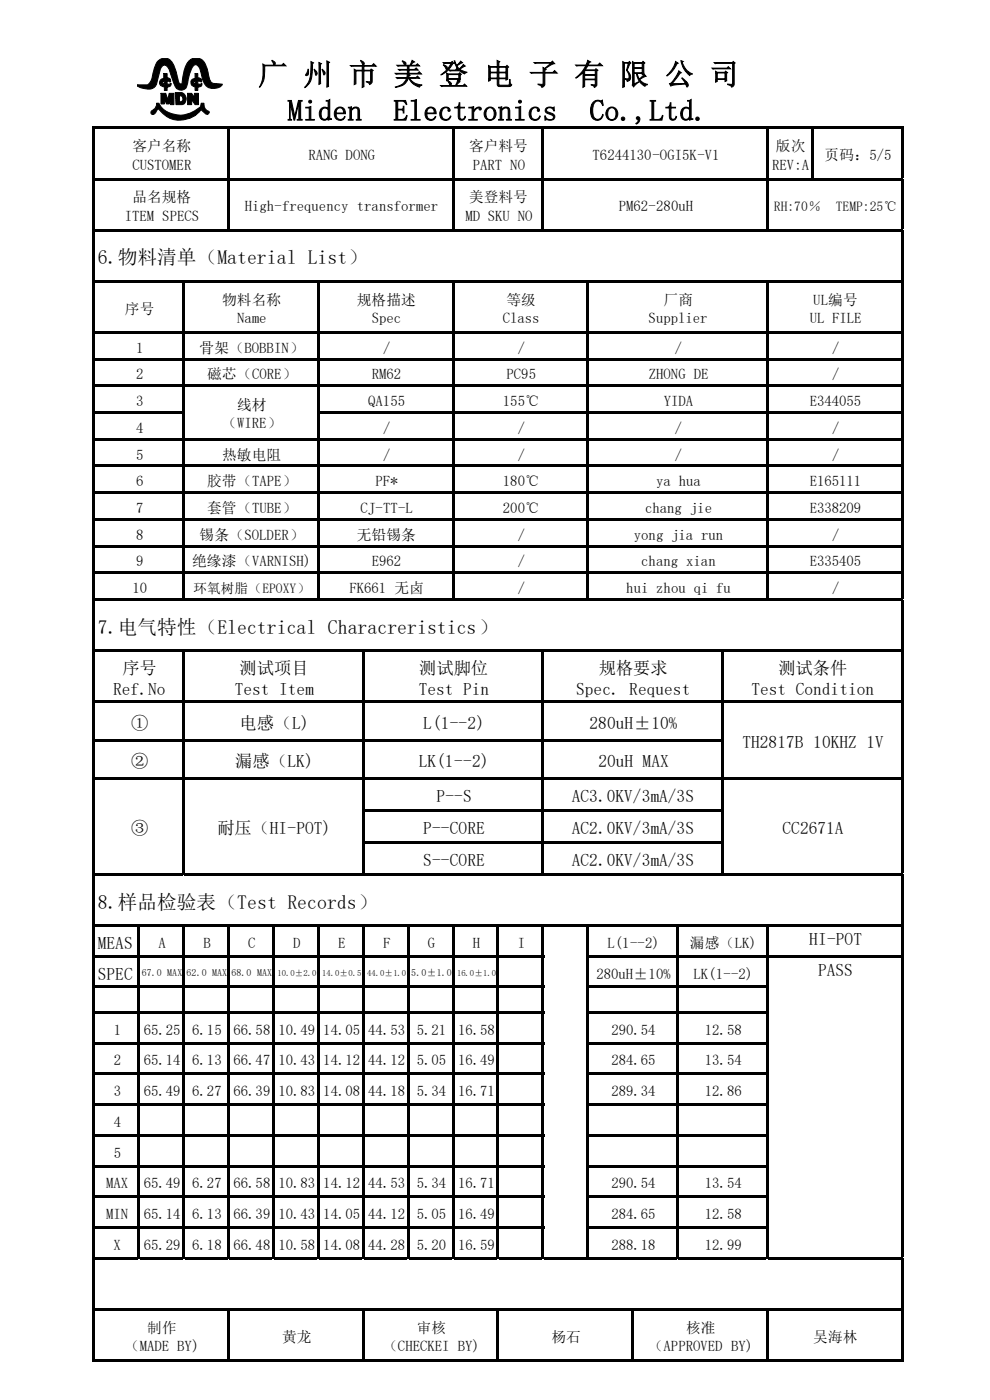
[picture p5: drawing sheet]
<svg xmlns="http://www.w3.org/2000/svg" width="210mm" height="297mm" viewBox="0 0 210 297" stroke-linecap="round" stroke-linejoin="round" font-family="sans-serif">
<g fill="#000">
<path d="M19.6 26.9h.6v10.8h-.6z" fill-rule="evenodd"/>
<path d="M19.6 37.7h.6v10.9h-.6z" fill-rule="evenodd"/>
<path d="M20.2 26.9h171.4v.5h-171.4z" fill-rule="evenodd"/>
<path d="M20.2 37.7h151.8v.5h-151.8z" fill-rule="evenodd"/>
<path d="M48.2 27.1h.5v10.6h-.5z" fill-rule="evenodd"/>
<path d="M48.2 38h.5v11.1h-.5z" fill-rule="evenodd"/>
<path d="M95.8 27.1h.6v10.6h-.6z" fill-rule="evenodd"/>
<path d="M95.8 38h.6v11.1h-.6z" fill-rule="evenodd"/>
<path d="M114.9 27.1h.5v10.6h-.5z" fill-rule="evenodd"/>
<path d="M114.9 38h.5v11.1h-.5z" fill-rule="evenodd"/>
<path d="M162.5 27.1h.5v10.6h-.5z" fill-rule="evenodd"/>
<path d="M162.5 38h.5v11.1h-.5z" fill-rule="evenodd"/>
<path d="M172 27.1h.6v11.1h-.6z" fill-rule="evenodd"/>
<path d="M172.6 37.7h19v.5h-19z" fill-rule="evenodd"/>
<path d="M191.1 27.1h.5v10.6h-.5z" fill-rule="evenodd"/>
<path d="M191.1 38h.5v10.6h-.5z" fill-rule="evenodd"/>
<path d="M19.6 48.6h.6v10.8h-.6z" fill-rule="evenodd"/>
<path d="M19.6 59.4h.6v10.8h-.6z" fill-rule="evenodd"/>
<path d="M20.2 48.6h28v.5h-28z" fill-rule="evenodd"/>
<path d="M20.2 59.4h171.4v.5h-171.4z" fill-rule="evenodd"/>
<path d="M38.7 59.6h.5v10.6h-.5z" fill-rule="evenodd"/>
<path d="M48.7 48.6h47.1v.5h-47.1z" fill-rule="evenodd"/>
<path d="M67.3 59.6h.5v10.6h-.5z" fill-rule="evenodd"/>
<path d="M95.8 59.6h.6v10.6h-.6z" fill-rule="evenodd"/>
<path d="M96.4 48.6h18.5v.5h-18.5z" fill-rule="evenodd"/>
<path d="M115.4 48.6h47.1v.5h-47.1z" fill-rule="evenodd"/>
<path d="M124.4 59.6h.5v10.6h-.5z" fill-rule="evenodd"/>
<path d="M162.5 59.6h.5v10.6h-.5z" fill-rule="evenodd"/>
<path d="M163 48.6h28.6v.5h-28.6z" fill-rule="evenodd"/>
<path d="M191.1 48.8h.5v10.6h-.5z" fill-rule="evenodd"/>
<path d="M191.1 59.6h.5v10.6h-.5z" fill-rule="evenodd"/>
<path d="M19.6 70.2h.6v5.7h-.6z" fill-rule="evenodd"/>
<path d="M19.6 75.9h.6v5.7h-.6z" fill-rule="evenodd"/>
<path d="M20.2 70.2h171.4v.5h-171.4z" fill-rule="evenodd"/>
<path d="M20.2 75.9h171.4v.5h-171.4z" fill-rule="evenodd"/>
<path d="M38.7 70.5h.5v5.4h-.5z" fill-rule="evenodd"/>
<path d="M38.7 76.2h.5v5.4h-.5z" fill-rule="evenodd"/>
<path d="M67.3 70.5h.5v5.4h-.5z" fill-rule="evenodd"/>
<path d="M67.3 76.2h.5v5.4h-.5z" fill-rule="evenodd"/>
<path d="M95.8 70.5h.6v5.4h-.6z" fill-rule="evenodd"/>
<path d="M95.8 76.2h.6v5.4h-.6z" fill-rule="evenodd"/>
<path d="M124.4 70.5h.5v5.4h-.5z" fill-rule="evenodd"/>
<path d="M124.4 76.2h.5v5.4h-.5z" fill-rule="evenodd"/>
<path d="M162.5 70.5h.5v5.4h-.5z" fill-rule="evenodd"/>
<path d="M162.5 76.2h.5v5.4h-.5z" fill-rule="evenodd"/>
<path d="M191.1 70.5h.5v5.4h-.5z" fill-rule="evenodd"/>
<path d="M191.1 76.2h.5v5.4h-.5z" fill-rule="evenodd"/>
<path d="M19.6 81.6h.6v5.6h-.6z" fill-rule="evenodd"/>
<path d="M19.6 87.2h.6v5.7h-.6z" fill-rule="evenodd"/>
<path d="M19.6 92.9h.6v5.7h-.6z" fill-rule="evenodd"/>
<path d="M19.6 98.6h.6v5.7h-.6z" fill-rule="evenodd"/>
<path d="M20.2 81.6h171.4v.5h-171.4z" fill-rule="evenodd"/>
<path d="M20.2 87.2h19v.6h-19z" fill-rule="evenodd"/>
<path d="M20.2 92.9h171.4v.5h-171.4z" fill-rule="evenodd"/>
<path d="M20.2 98.6h171.4v.5h-171.4z" fill-rule="evenodd"/>
<path d="M38.7 81.8h.5v5.4h-.5z" fill-rule="evenodd"/>
<path d="M38.7 87.5h.5v5.4h-.5z" fill-rule="evenodd"/>
<path d="M38.7 93.2h.5v5.4h-.5z" fill-rule="evenodd"/>
<path d="M38.7 98.8h.5v5.5h-.5z" fill-rule="evenodd"/>
<path d="M67.3 81.8h.5v5.4h-.5z" fill-rule="evenodd"/>
<path d="M67.3 87.2h.5v5.7h-.5z" fill-rule="evenodd"/>
<path d="M67.3 93.2h.5v5.4h-.5z" fill-rule="evenodd"/>
<path d="M67.3 98.8h.5v5.5h-.5z" fill-rule="evenodd"/>
<path d="M67.8 87.2h123.8v.6h-123.8z" fill-rule="evenodd"/>
<path d="M95.8 81.8h.6v5.4h-.6z" fill-rule="evenodd"/>
<path d="M95.8 87.5h.6v5.4h-.6z" fill-rule="evenodd"/>
<path d="M95.8 93.2h.6v5.4h-.6z" fill-rule="evenodd"/>
<path d="M95.8 98.8h.6v5.5h-.6z" fill-rule="evenodd"/>
<path d="M124.4 81.8h.5v5.4h-.5z" fill-rule="evenodd"/>
<path d="M124.4 87.5h.5v5.4h-.5z" fill-rule="evenodd"/>
<path d="M124.4 93.2h.5v5.4h-.5z" fill-rule="evenodd"/>
<path d="M124.4 98.8h.5v5.5h-.5z" fill-rule="evenodd"/>
<path d="M162.5 81.8h.5v5.4h-.5z" fill-rule="evenodd"/>
<path d="M162.5 87.5h.5v5.4h-.5z" fill-rule="evenodd"/>
<path d="M162.5 93.2h.5v5.4h-.5z" fill-rule="evenodd"/>
<path d="M162.5 98.8h.5v5.5h-.5z" fill-rule="evenodd"/>
<path d="M191.1 81.8h.5v5.4h-.5z" fill-rule="evenodd"/>
<path d="M191.1 87.5h.5v5.4h-.5z" fill-rule="evenodd"/>
<path d="M191.1 93.2h.5v5.4h-.5z" fill-rule="evenodd"/>
<path d="M191.1 98.8h.5v5.5h-.5z" fill-rule="evenodd"/>
<path d="M19.6 104.3h.6v5.6h-.6z" fill-rule="evenodd"/>
<path d="M19.6 109.9h.6v5.7h-.6z" fill-rule="evenodd"/>
<path d="M19.6 115.6h.6v5.7h-.6z" fill-rule="evenodd"/>
<path d="M20.2 104.3h171.4v.5h-171.4z" fill-rule="evenodd"/>
<path d="M20.2 109.9h171.4v.5h-171.4z" fill-rule="evenodd"/>
<path d="M20.2 115.6h171.4v.5h-171.4z" fill-rule="evenodd"/>
<path d="M38.7 104.5h.5v5.4h-.5z" fill-rule="evenodd"/>
<path d="M38.7 110.2h.5v5.4h-.5z" fill-rule="evenodd"/>
<path d="M38.7 115.9h.5v5.4h-.5z" fill-rule="evenodd"/>
<path d="M67.3 104.5h.5v5.4h-.5z" fill-rule="evenodd"/>
<path d="M67.3 110.2h.5v5.4h-.5z" fill-rule="evenodd"/>
<path d="M67.3 115.9h.5v5.4h-.5z" fill-rule="evenodd"/>
<path d="M95.8 104.5h.6v5.4h-.6z" fill-rule="evenodd"/>
<path d="M95.8 110.2h.6v5.4h-.6z" fill-rule="evenodd"/>
<path d="M95.8 115.9h.6v5.4h-.6z" fill-rule="evenodd"/>
<path d="M124.4 104.5h.5v5.4h-.5z" fill-rule="evenodd"/>
<path d="M124.4 110.2h.5v5.4h-.5z" fill-rule="evenodd"/>
<path d="M124.4 115.9h.5v5.4h-.5z" fill-rule="evenodd"/>
<path d="M162.5 104.5h.5v5.4h-.5z" fill-rule="evenodd"/>
<path d="M162.5 110.2h.5v5.4h-.5z" fill-rule="evenodd"/>
<path d="M162.5 115.9h.5v5.4h-.5z" fill-rule="evenodd"/>
<path d="M191.1 104.5h.5v5.4h-.5z" fill-rule="evenodd"/>
<path d="M191.1 110.2h.5v5.4h-.5z" fill-rule="evenodd"/>
<path d="M191.1 115.9h.5v5.4h-.5z" fill-rule="evenodd"/>
<path d="M19.6 121.3h.6v5.7h-.6z" fill-rule="evenodd"/>
<path d="M19.6 127h.6v10.8h-.6z" fill-rule="evenodd"/>
<path d="M19.6 137.8h.6v10.8h-.6z" fill-rule="evenodd"/>
<path d="M20.2 121.3h171.4v.5h-171.4z" fill-rule="evenodd"/>
<path d="M20.2 127h18.5v.5h-18.5z" fill-rule="evenodd"/>
<path d="M20.2 137.8h171.4v.5h-171.4z" fill-rule="evenodd"/>
<path d="M38.7 121.5h.5v6h-.5z" fill-rule="evenodd"/>
<path d="M38.7 138h.5v10.6h-.5z" fill-rule="evenodd"/>
<path d="M39.2 127h28.1v.5h-28.1z" fill-rule="evenodd"/>
<path d="M67.3 121.5h.5v6h-.5z" fill-rule="evenodd"/>
<path d="M67.8 127h28v.5h-28z" fill-rule="evenodd"/>
<path d="M76.8 138h.5v10.6h-.5z" fill-rule="evenodd"/>
<path d="M95.8 121.5h.6v6h-.6z" fill-rule="evenodd"/>
<path d="M96.4 127h28v.5h-28z" fill-rule="evenodd"/>
<path d="M114.9 138h.5v10.6h-.5z" fill-rule="evenodd"/>
<path d="M124.4 121.5h.5v6h-.5z" fill-rule="evenodd"/>
<path d="M124.9 127h37.6v.5h-37.6z" fill-rule="evenodd"/>
<path d="M153 138h.5v10.6h-.5z" fill-rule="evenodd"/>
<path d="M162.5 121.5h.5v6h-.5z" fill-rule="evenodd"/>
<path d="M163 127h28.6v.5h-28.6z" fill-rule="evenodd"/>
<path d="M191.1 121.5h.5v5.5h-.5z" fill-rule="evenodd"/>
<path d="M191.1 127.2h.5v10.6h-.5z" fill-rule="evenodd"/>
<path d="M191.1 138h.5v10.6h-.5z" fill-rule="evenodd"/>
<path d="M19.6 148.6h.6v8.2h-.6z" fill-rule="evenodd"/>
<path d="M19.6 156.8h.6v8.1h-.6z" fill-rule="evenodd"/>
<path d="M20.2 148.6h171.4v.5h-171.4z" fill-rule="evenodd"/>
<path d="M20.2 156.8h133.3v.5h-133.3z" fill-rule="evenodd"/>
<path d="M38.7 148.9h.5v7.9h-.5z" fill-rule="evenodd"/>
<path d="M38.7 157h.5v7.9h-.5z" fill-rule="evenodd"/>
<path d="M76.8 148.9h.5v7.9h-.5z" fill-rule="evenodd"/>
<path d="M76.8 157h.5v7.9h-.5z" fill-rule="evenodd"/>
<path d="M114.9 148.9h.5v7.9h-.5z" fill-rule="evenodd"/>
<path d="M114.9 157h.5v7.9h-.5z" fill-rule="evenodd"/>
<path d="M153 148.9h.5v7.9h-.5z" fill-rule="evenodd"/>
<path d="M153 157h.5v7.9h-.5z" fill-rule="evenodd"/>
<path d="M191.1 148.9h.5v16h-.5z" fill-rule="evenodd"/>
<path d="M19.6 164.9h.6v20.3h-.6z" fill-rule="evenodd"/>
<path d="M20.2 164.9h171.4v.5h-171.4z" fill-rule="evenodd"/>
<path d="M38.7 165.1h.5v20.6h-.5z" fill-rule="evenodd"/>
<path d="M76.8 165.1h.5v6.6h-.5z" fill-rule="evenodd"/>
<path d="M76.8 171.7h.5v6.7h-.5z" fill-rule="evenodd"/>
<path d="M76.8 178.4h.5v7.3h-.5z" fill-rule="evenodd"/>
<path d="M77.3 171.7h76.2v.5h-76.2z" fill-rule="evenodd"/>
<path d="M77.3 178.4h76.2v.5h-76.2z" fill-rule="evenodd"/>
<path d="M114.9 165.1h.5v6.6h-.5z" fill-rule="evenodd"/>
<path d="M114.9 171.9h.5v6.5h-.5z" fill-rule="evenodd"/>
<path d="M114.9 178.7h.5v7h-.5z" fill-rule="evenodd"/>
<path d="M153 165.1h.5v6.6h-.5z" fill-rule="evenodd"/>
<path d="M153 171.9h.5v6.5h-.5z" fill-rule="evenodd"/>
<path d="M153 178.7h.5v7h-.5z" fill-rule="evenodd"/>
<path d="M191.1 165.1h.5v20.1h-.5z" fill-rule="evenodd"/>
<path d="M19.6 185.2h.6v10.8h-.6z" fill-rule="evenodd"/>
<path d="M19.6 196h.6v6.6h-.6z" fill-rule="evenodd"/>
<path d="M20.2 185.2h18.5v.5h-18.5z" fill-rule="evenodd"/>
<path d="M20.2 196h171.4v.6h-171.4z" fill-rule="evenodd"/>
<path d="M29.2 196.3h.5v6.3h-.5z" fill-rule="evenodd"/>
<path d="M38.7 196.3h.5v6.3h-.5z" fill-rule="evenodd"/>
<path d="M39.2 185.2h37.6v.5h-37.6z" fill-rule="evenodd"/>
<path d="M48.2 196.3h.5v6.3h-.5z" fill-rule="evenodd"/>
<path d="M57.7 196.3h.6v6.3h-.6z" fill-rule="evenodd"/>
<path d="M67.3 196.3h.5v6.3h-.5z" fill-rule="evenodd"/>
<path d="M76.8 196.3h.5v6.3h-.5z" fill-rule="evenodd"/>
<path d="M77.3 185.2h37.6v.5h-37.6z" fill-rule="evenodd"/>
<path d="M86.3 196.3h.5v6.3h-.5z" fill-rule="evenodd"/>
<path d="M95.8 196.3h.6v6.3h-.6z" fill-rule="evenodd"/>
<path d="M105.4 196.3h.5v6.3h-.5z" fill-rule="evenodd"/>
<path d="M114.9 196.3h.5v6.3h-.5z" fill-rule="evenodd"/>
<path d="M115.4 185.2h37.6v.5h-37.6z" fill-rule="evenodd"/>
<path d="M124.4 196.3h.5v6.3h-.5z" fill-rule="evenodd"/>
<path d="M143.5 196.3h.5v6.3h-.5z" fill-rule="evenodd"/>
<path d="M153.5 185.2h38.1v.5h-38.1z" fill-rule="evenodd"/>
<path d="M162.5 196.3h.5v6.3h-.5z" fill-rule="evenodd"/>
<path d="M191.1 185.5h.5v10.5h-.5z" fill-rule="evenodd"/>
<path d="M191.1 196.3h.5v6.3h-.5z" fill-rule="evenodd"/>
<path d="M19.6 202.6h.6v6.5h-.6z" fill-rule="evenodd"/>
<path d="M19.6 209.1h.6v5.4h-.6z" fill-rule="evenodd"/>
<path d="M19.6 214.5h.6v6.5h-.6z" fill-rule="evenodd"/>
<path d="M20.2 202.6h95.2v.5h-95.2z" fill-rule="evenodd"/>
<path d="M20.2 209.1h95.2v.5h-95.2z" fill-rule="evenodd"/>
<path d="M20.2 214.5h95.2v.5h-95.2z" fill-rule="evenodd"/>
<path d="M29.2 202.8h.5v6.3h-.5z" fill-rule="evenodd"/>
<path d="M29.2 209.3h.5v5.2h-.5z" fill-rule="evenodd"/>
<path d="M29.2 214.8h.5v6.2h-.5z" fill-rule="evenodd"/>
<path d="M38.7 202.8h.5v6.3h-.5z" fill-rule="evenodd"/>
<path d="M38.7 209.3h.5v5.2h-.5z" fill-rule="evenodd"/>
<path d="M38.7 214.8h.5v6.2h-.5z" fill-rule="evenodd"/>
<path d="M48.2 202.8h.5v6.3h-.5z" fill-rule="evenodd"/>
<path d="M48.2 209.3h.5v5.2h-.5z" fill-rule="evenodd"/>
<path d="M48.2 214.8h.5v6.2h-.5z" fill-rule="evenodd"/>
<path d="M57.7 202.8h.6v6.3h-.6z" fill-rule="evenodd"/>
<path d="M57.7 209.3h.6v5.2h-.6z" fill-rule="evenodd"/>
<path d="M57.7 214.8h.6v6.2h-.6z" fill-rule="evenodd"/>
<path d="M67.3 202.8h.5v6.3h-.5z" fill-rule="evenodd"/>
<path d="M67.3 209.3h.5v5.2h-.5z" fill-rule="evenodd"/>
<path d="M67.3 214.8h.5v6.2h-.5z" fill-rule="evenodd"/>
<path d="M76.8 202.8h.5v6.3h-.5z" fill-rule="evenodd"/>
<path d="M76.8 209.3h.5v5.2h-.5z" fill-rule="evenodd"/>
<path d="M76.8 214.8h.5v6.2h-.5z" fill-rule="evenodd"/>
<path d="M86.3 202.8h.5v6.3h-.5z" fill-rule="evenodd"/>
<path d="M86.3 209.3h.5v5.2h-.5z" fill-rule="evenodd"/>
<path d="M86.3 214.8h.5v6.2h-.5z" fill-rule="evenodd"/>
<path d="M95.8 202.8h.6v6.3h-.6z" fill-rule="evenodd"/>
<path d="M95.8 209.3h.6v5.2h-.6z" fill-rule="evenodd"/>
<path d="M95.8 214.8h.6v6.2h-.6z" fill-rule="evenodd"/>
<path d="M105.4 202.8h.5v6.3h-.5z" fill-rule="evenodd"/>
<path d="M105.4 209.3h.5v5.2h-.5z" fill-rule="evenodd"/>
<path d="M105.4 214.8h.5v6.2h-.5z" fill-rule="evenodd"/>
<path d="M114.9 202.8h.5v6.3h-.5z" fill-rule="evenodd"/>
<path d="M114.9 209.3h.5v5.2h-.5z" fill-rule="evenodd"/>
<path d="M114.9 214.8h.5v6.2h-.5z" fill-rule="evenodd"/>
<path d="M124.4 202.6h.5v6.5h-.5z" fill-rule="evenodd"/>
<path d="M124.4 209.1h.5v5.4h-.5z" fill-rule="evenodd"/>
<path d="M124.4 214.5h.5v6.5h-.5z" fill-rule="evenodd"/>
<path d="M124.9 202.6h66.7v.5h-66.7z" fill-rule="evenodd"/>
<path d="M124.9 209.1h38.1v.5h-38.1z" fill-rule="evenodd"/>
<path d="M124.9 214.5h38.1v.5h-38.1z" fill-rule="evenodd"/>
<path d="M143.5 202.8h.5v6.3h-.5z" fill-rule="evenodd"/>
<path d="M143.5 209.3h.5v5.2h-.5z" fill-rule="evenodd"/>
<path d="M143.5 214.8h.5v6.2h-.5z" fill-rule="evenodd"/>
<path d="M162.5 202.8h.5v6.3h-.5z" fill-rule="evenodd"/>
<path d="M162.5 209.3h.5v5.2h-.5z" fill-rule="evenodd"/>
<path d="M162.5 214.8h.5v6.2h-.5z" fill-rule="evenodd"/>
<path d="M191.1 202.8h.5v63.9h-.5z" fill-rule="evenodd"/>
<path d="M19.6 221h.6v6.5h-.6z" fill-rule="evenodd"/>
<path d="M19.6 227.5h.6v6.6h-.6z" fill-rule="evenodd"/>
<path d="M19.6 234.1h.6v6.5h-.6z" fill-rule="evenodd"/>
<path d="M20.2 221h95.2v.5h-95.2z" fill-rule="evenodd"/>
<path d="M20.2 227.5h95.2v.5h-95.2z" fill-rule="evenodd"/>
<path d="M20.2 234.1h95.2v.5h-95.2z" fill-rule="evenodd"/>
<path d="M29.2 221.3h.5v6.2h-.5z" fill-rule="evenodd"/>
<path d="M29.2 227.8h.5v6.3h-.5z" fill-rule="evenodd"/>
<path d="M29.2 234.3h.5v6.3h-.5z" fill-rule="evenodd"/>
<path d="M38.7 221.3h.5v6.2h-.5z" fill-rule="evenodd"/>
<path d="M38.7 227.8h.5v6.3h-.5z" fill-rule="evenodd"/>
<path d="M38.7 234.3h.5v6.3h-.5z" fill-rule="evenodd"/>
<path d="M48.2 221.3h.5v6.2h-.5z" fill-rule="evenodd"/>
<path d="M48.2 227.8h.5v6.3h-.5z" fill-rule="evenodd"/>
<path d="M48.2 234.3h.5v6.3h-.5z" fill-rule="evenodd"/>
<path d="M57.7 221.3h.6v6.2h-.6z" fill-rule="evenodd"/>
<path d="M57.7 227.8h.6v6.3h-.6z" fill-rule="evenodd"/>
<path d="M57.7 234.3h.6v6.3h-.6z" fill-rule="evenodd"/>
<path d="M67.3 221.3h.5v6.2h-.5z" fill-rule="evenodd"/>
<path d="M67.3 227.8h.5v6.3h-.5z" fill-rule="evenodd"/>
<path d="M67.3 234.3h.5v6.3h-.5z" fill-rule="evenodd"/>
<path d="M76.8 221.3h.5v6.2h-.5z" fill-rule="evenodd"/>
<path d="M76.8 227.8h.5v6.3h-.5z" fill-rule="evenodd"/>
<path d="M76.8 234.3h.5v6.3h-.5z" fill-rule="evenodd"/>
<path d="M86.3 221.3h.5v6.2h-.5z" fill-rule="evenodd"/>
<path d="M86.3 227.8h.5v6.3h-.5z" fill-rule="evenodd"/>
<path d="M86.3 234.3h.5v6.3h-.5z" fill-rule="evenodd"/>
<path d="M95.8 221.3h.6v6.2h-.6z" fill-rule="evenodd"/>
<path d="M95.8 227.8h.6v6.3h-.6z" fill-rule="evenodd"/>
<path d="M95.8 234.3h.6v6.3h-.6z" fill-rule="evenodd"/>
<path d="M105.4 221.3h.5v6.2h-.5z" fill-rule="evenodd"/>
<path d="M105.4 227.8h.5v6.3h-.5z" fill-rule="evenodd"/>
<path d="M105.4 234.3h.5v6.3h-.5z" fill-rule="evenodd"/>
<path d="M114.9 221.3h.5v6.2h-.5z" fill-rule="evenodd"/>
<path d="M114.9 227.8h.5v6.3h-.5z" fill-rule="evenodd"/>
<path d="M114.9 234.3h.5v6.3h-.5z" fill-rule="evenodd"/>
<path d="M124.4 221h.5v6.5h-.5z" fill-rule="evenodd"/>
<path d="M124.4 227.5h.5v6.6h-.5z" fill-rule="evenodd"/>
<path d="M124.4 234.1h.5v6.5h-.5z" fill-rule="evenodd"/>
<path d="M124.9 221h38.1v.5h-38.1z" fill-rule="evenodd"/>
<path d="M124.9 227.5h38.1v.5h-38.1z" fill-rule="evenodd"/>
<path d="M124.9 234.1h38.1v.5h-38.1z" fill-rule="evenodd"/>
<path d="M143.5 221.3h.5v6.2h-.5z" fill-rule="evenodd"/>
<path d="M143.5 227.8h.5v6.3h-.5z" fill-rule="evenodd"/>
<path d="M143.5 234.3h.5v6.3h-.5z" fill-rule="evenodd"/>
<path d="M162.5 221.3h.5v6.2h-.5z" fill-rule="evenodd"/>
<path d="M162.5 227.8h.5v6.3h-.5z" fill-rule="evenodd"/>
<path d="M162.5 234.3h.5v6.3h-.5z" fill-rule="evenodd"/>
<path d="M19.6 240.6h.6v6.5h-.6z" fill-rule="evenodd"/>
<path d="M19.6 247.1h.6v6.5h-.6z" fill-rule="evenodd"/>
<path d="M19.6 253.6h.6v6.5h-.6z" fill-rule="evenodd"/>
<path d="M20.2 240.6h95.2v.5h-95.2z" fill-rule="evenodd"/>
<path d="M20.2 247.1h95.2v.5h-95.2z" fill-rule="evenodd"/>
<path d="M20.2 253.6h95.2v.5h-95.2z" fill-rule="evenodd"/>
<path d="M29.2 240.8h.5v6.3h-.5z" fill-rule="evenodd"/>
<path d="M29.2 247.4h.5v6.2h-.5z" fill-rule="evenodd"/>
<path d="M29.2 253.9h.5v6.2h-.5z" fill-rule="evenodd"/>
<path d="M38.7 240.8h.5v6.3h-.5z" fill-rule="evenodd"/>
<path d="M38.7 247.4h.5v6.2h-.5z" fill-rule="evenodd"/>
<path d="M38.7 253.9h.5v6.2h-.5z" fill-rule="evenodd"/>
<path d="M48.2 240.8h.5v6.3h-.5z" fill-rule="evenodd"/>
<path d="M48.2 247.4h.5v6.2h-.5z" fill-rule="evenodd"/>
<path d="M48.2 253.9h.5v6.2h-.5z" fill-rule="evenodd"/>
<path d="M57.7 240.8h.6v6.3h-.6z" fill-rule="evenodd"/>
<path d="M57.7 247.4h.6v6.2h-.6z" fill-rule="evenodd"/>
<path d="M57.7 253.9h.6v6.2h-.6z" fill-rule="evenodd"/>
<path d="M67.3 240.8h.5v6.3h-.5z" fill-rule="evenodd"/>
<path d="M67.3 247.4h.5v6.2h-.5z" fill-rule="evenodd"/>
<path d="M67.3 253.9h.5v6.2h-.5z" fill-rule="evenodd"/>
<path d="M76.8 240.8h.5v6.3h-.5z" fill-rule="evenodd"/>
<path d="M76.8 247.4h.5v6.2h-.5z" fill-rule="evenodd"/>
<path d="M76.8 253.9h.5v6.2h-.5z" fill-rule="evenodd"/>
<path d="M86.3 240.8h.5v6.3h-.5z" fill-rule="evenodd"/>
<path d="M86.3 247.4h.5v6.2h-.5z" fill-rule="evenodd"/>
<path d="M86.3 253.9h.5v6.2h-.5z" fill-rule="evenodd"/>
<path d="M95.8 240.8h.6v6.3h-.6z" fill-rule="evenodd"/>
<path d="M95.8 247.4h.6v6.2h-.6z" fill-rule="evenodd"/>
<path d="M95.8 253.9h.6v6.2h-.6z" fill-rule="evenodd"/>
<path d="M105.4 240.8h.5v6.3h-.5z" fill-rule="evenodd"/>
<path d="M105.4 247.4h.5v6.2h-.5z" fill-rule="evenodd"/>
<path d="M105.4 253.9h.5v6.2h-.5z" fill-rule="evenodd"/>
<path d="M114.9 240.8h.5v6.3h-.5z" fill-rule="evenodd"/>
<path d="M114.9 247.4h.5v6.2h-.5z" fill-rule="evenodd"/>
<path d="M114.9 253.9h.5v6.2h-.5z" fill-rule="evenodd"/>
<path d="M124.4 240.6h.5v6.5h-.5z" fill-rule="evenodd"/>
<path d="M124.4 247.1h.5v6.5h-.5z" fill-rule="evenodd"/>
<path d="M124.4 253.6h.5v6.5h-.5z" fill-rule="evenodd"/>
<path d="M124.9 240.6h38.1v.5h-38.1z" fill-rule="evenodd"/>
<path d="M124.9 247.1h38.1v.5h-38.1z" fill-rule="evenodd"/>
<path d="M124.9 253.6h38.1v.5h-38.1z" fill-rule="evenodd"/>
<path d="M143.5 240.8h.5v6.3h-.5z" fill-rule="evenodd"/>
<path d="M143.5 247.4h.5v6.2h-.5z" fill-rule="evenodd"/>
<path d="M143.5 253.9h.5v6.2h-.5z" fill-rule="evenodd"/>
<path d="M162.5 240.8h.5v6.3h-.5z" fill-rule="evenodd"/>
<path d="M162.5 247.4h.5v6.2h-.5z" fill-rule="evenodd"/>
<path d="M162.5 253.9h.5v6.2h-.5z" fill-rule="evenodd"/>
<path d="M19.6 260.1h.6v6.6h-.6z" fill-rule="evenodd"/>
<path d="M19.6 266.7h.6v10.8h-.6z" fill-rule="evenodd"/>
<path d="M19.6 277.5h.6v11.3h-.6z" fill-rule="evenodd"/>
<path d="M20.2 260.1h95.2v.5h-95.2z" fill-rule="evenodd"/>
<path d="M20.2 266.7h9v.5h-9z" fill-rule="evenodd"/>
<path d="M20.2 277.5h171.4v.5h-171.4z" fill-rule="evenodd"/>
<path d="M29.2 260.4h.5v6.8h-.5z" fill-rule="evenodd"/>
<path d="M29.7 266.7h9v.5h-9z" fill-rule="evenodd"/>
<path d="M38.7 260.4h.5v6.8h-.5z" fill-rule="evenodd"/>
<path d="M39.2 266.7h9v.5h-9z" fill-rule="evenodd"/>
<path d="M48.2 260.4h.5v6.8h-.5z" fill-rule="evenodd"/>
<path d="M48.2 277.7h.5v11.1h-.5z" fill-rule="evenodd"/>
<path d="M48.7 266.7h9v.5h-9z" fill-rule="evenodd"/>
<path d="M57.7 260.4h.6v6.8h-.6z" fill-rule="evenodd"/>
<path d="M58.3 266.7h9v.5h-9z" fill-rule="evenodd"/>
<path d="M67.3 260.4h.5v6.8h-.5z" fill-rule="evenodd"/>
<path d="M67.8 266.7h9v.5h-9z" fill-rule="evenodd"/>
<path d="M76.8 260.4h.5v6.8h-.5z" fill-rule="evenodd"/>
<path d="M76.8 277.7h.5v11.1h-.5z" fill-rule="evenodd"/>
<path d="M77.3 266.7h9v.5h-9z" fill-rule="evenodd"/>
<path d="M86.3 260.4h.5v6.8h-.5z" fill-rule="evenodd"/>
<path d="M86.8 266.7h9v.5h-9z" fill-rule="evenodd"/>
<path d="M95.8 260.4h.6v6.8h-.6z" fill-rule="evenodd"/>
<path d="M96.4 266.7h9v.5h-9z" fill-rule="evenodd"/>
<path d="M105.4 260.4h.5v6.8h-.5z" fill-rule="evenodd"/>
<path d="M105.4 277.7h.5v11.1h-.5z" fill-rule="evenodd"/>
<path d="M105.9 266.7h9v.5h-9z" fill-rule="evenodd"/>
<path d="M114.9 260.4h.5v6.8h-.5z" fill-rule="evenodd"/>
<path d="M115.4 266.7h9v.5h-9z" fill-rule="evenodd"/>
<path d="M124.4 260.1h.5v7.1h-.5z" fill-rule="evenodd"/>
<path d="M124.9 260.1h38.1v.5h-38.1z" fill-rule="evenodd"/>
<path d="M124.9 266.7h18.6v.5h-18.6z" fill-rule="evenodd"/>
<path d="M133.9 277.7h.6v11.1h-.6z" fill-rule="evenodd"/>
<path d="M143.5 260.4h.5v6.8h-.5z" fill-rule="evenodd"/>
<path d="M144 266.7h18.5v.5h-18.5z" fill-rule="evenodd"/>
<path d="M162.5 260.4h.5v6.8h-.5z" fill-rule="evenodd"/>
<path d="M162.5 277.7h.5v11.1h-.5z" fill-rule="evenodd"/>
<path d="M163 266.7h28.6v.5h-28.6z" fill-rule="evenodd"/>
<path d="M191.1 266.9h.5v10.6h-.5z" fill-rule="evenodd"/>
<path d="M191.1 277.7h.5v11.1h-.5z" fill-rule="evenodd"/>
<path d="M20.2 288.3h28v.5h-28z" fill-rule="evenodd"/>
<path d="M48.7 288.3h28.1v.5h-28.1z" fill-rule="evenodd"/>
<path d="M77.3 288.3h28.1v.5h-28.1z" fill-rule="evenodd"/>
<path d="M105.9 288.3h28v.5h-28z" fill-rule="evenodd"/>
<path d="M134.5 288.3h28v.5h-28z" fill-rule="evenodd"/>
<path d="M163 288.3h28.1v.5h-28.1z" fill-rule="evenodd"/>
</g>
<path d="M29.1 12.3h18.4v13.4h-18.4z" fill-rule="evenodd" fill="#fff"/>
<g fill="#000">
<path d="M33.6 12.8a1.97 1.97 0 0 1 3.3 1.1l1 3.5 .3 .4 .4-.1 .3-2a3.8 3.8 0 0 1 2-3.3 2.28 2.28 0 0 1 3 2l.2 .9a3.1 3.1 0 0 0 1 2.4l2.1 .2a2.38 2.38 0 0 1-2.5 .8 2.38 2.38 0 0 1-1.7-2l-.2-.7a2.89 2.89 0 0 0-1.1-2.2l-.3-.1a2.69 2.69 0 0 0-1.2 2l-.4 1.8a1.43 1.43 0 0 1-.8 1.5 1.43 1.43 0 0 1-1.7-.4l-1-2.4a3.3 3.3 0 0 0-1.1-2.3 .94 .94 0 0 0-1.2 .8l-.7 2.9a1.81 1.81 0 0 1-2.4 1.2l-1.4-.3-.4-.4 .1-.1h2.1l.5-.4 .3-.7 .9-3.1z" fill-rule="evenodd"/>
<path d="M34.7 15.6h.7v.9h.3a.51 .51 0 0 1 .4 .4 .51 .51 0 0 1-.1 .5l-.6-.1v.6l.9-.2-.3 .7-.6 .1v.7h-.5v-.7a.9 .9 0 0 1-1.1-.9 .9 .9 0 0 1 .9-.9z" fill-rule="evenodd"/>
</g>
<path d="M33.6 12.8a1.97 1.97 0 0 1 3.3 1.1l1 3.5 .3 .4 .4-.1 .3-2a3.8 3.8 0 0 1 2-3.3 2.28 2.28 0 0 1 3 2l.2 .9a3.1 3.1 0 0 0 1 2.4l2.1 .2a2.38 2.38 0 0 1-2.5 .8 2.38 2.38 0 0 1-1.7-2l-.2-.7a2.89 2.89 0 0 0-1.1-2.2l-.3-.1a2.69 2.69 0 0 0-1.2 2l-.4 1.8a1.43 1.43 0 0 1-.8 1.5 1.43 1.43 0 0 1-1.7-.4l-1-2.4a3.3 3.3 0 0 0-1.1-2.3 .94 .94 0 0 0-1.2 .8l-.7 2.9a1.81 1.81 0 0 1-2.4 1.2l-1.4-.3-.4-.4 .1-.1h2.1l.5-.4 .3-.7 .9-3.1zM34.7 15.6h.7v.9h.3a.51 .51 0 0 1 .4 .4 .51 .51 0 0 1-.1 .5l-.6-.1v.6l.9-.2-.3 .7-.6 .1v.7h-.5v-.7a.9 .9 0 0 1-1.1-.9 .9 .9 0 0 1 .9-.9z" fill="none" stroke="#000" stroke-width=".21"/>
<path d="M34.7 17.3h.2v.6l-.4-.2z" fill-rule="evenodd" fill="#fff"/>
<path d="M34.7 17.3h.2v.6l-.4-.2zM41.4 15.6h.6v.9h.3a.51 .51 0 0 1 .5 .3 .51 .51 0 0 1-.1 .6l-.7-.1v.6l.8-.2v.4l-.2 .3-.6 .1v.7h-.6v-.7a.9 .9 0 0 1-.9-.9 .9 .9 0 0 1 .9-.9zM33.3 21.9h.4a5.3 5.3 0 0 0 6.8 2l2-1.3 .2-.7h.6a1.66 1.66 0 0 0 1.1 1.8l-.3 .6a2.04 2.04 0 0 1-1.4-1.1 5.6 5.6 0 0 1-9.1-.1l-.6 .8a.51 .51 0 0 1-.5 .4 .51 .51 0 0 1-.5-.5l.3-.4a1.74 1.74 0 0 0 1-1.5z" fill="none" stroke="#000" stroke-width=".21"/>
<g fill="#000">
<path d="M41.4 15.6h.6v.9h.3a.51 .51 0 0 1 .5 .3 .51 .51 0 0 1-.1 .6l-.7-.1v.6l.8-.2v.4l-.2 .3-.6 .1v.7h-.6v-.7a.9 .9 0 0 1-.9-.9 .9 .9 0 0 1 .9-.9z" fill-rule="evenodd"/>
<path d="M33.3 21.9h.4a5.3 5.3 0 0 0 6.8 2l2-1.3 .2-.7h.6a1.66 1.66 0 0 0 1.1 1.8l-.3 .6a2.04 2.04 0 0 1-1.4-1.1 5.6 5.6 0 0 1-9.1-.1l-.6 .8a.51 .51 0 0 1-.5 .4 .51 .51 0 0 1-.5-.5l.3-.4a1.74 1.74 0 0 0 1-1.5z" fill-rule="evenodd"/>
</g>
<path d="M41.2 17.3h.2v.4l-.4-.1z" fill-rule="evenodd" fill="#fff"/>
<path d="M34.1 19.8h1.1l.4 1.3 .3-1.3h1v2.4h-.7l-.2-.9-.1 .7h-.6l-.3-.9-.1 .9h-.8zM37.2 19.7h1.3a1.31 1.31 0 0 1 1 1.2 1.31 1.31 0 0 1-1 1.3h-1.2zM41.2 17.3h.2v.4l-.4-.1z" fill="none" stroke="#000" stroke-width=".21"/>
<g fill="#000">
<path d="M34.1 19.8h1.1l.4 1.3 .3-1.3h1v2.4h-.7l-.2-.9-.1 .7h-.6l-.3-.9-.1 .9h-.8z" fill-rule="evenodd"/>
<path d="M37.2 19.7h1.3a1.31 1.31 0 0 1 1 1.2 1.31 1.31 0 0 1-1 1.3h-1.2z" fill-rule="evenodd"/>
</g>
<path d="M38.1 20.4l.3-.1a.74 .74 0 0 1 .2 1.2l-.5 .1z" fill-rule="evenodd" fill="#fff"/>
<path d="M39.8 19.8h.9l.5 .9v-.9h.9v2.4h-.7l-.7-1.1v1.1h-.9zM38.1 20.4l.3-.1a.74 .74 0 0 1 .2 1.2l-.5 .1z" fill="none" stroke="#000" stroke-width=".21"/>
<path d="M39.8 19.8h.9l.5 .9v-.9h.9v2.4h-.7l-.7-1.1v1.1h-.9z" fill-rule="evenodd" fill="#000"/>
<g font-size="6.3">
<text x="54.8" y="17.9">广 州 市 美 登 电 子 有 限 公 司</text>
<text x="61" y="25.6">Miden</text>
<text x="83.4" y="25.6">Electronics</text>
<text x="125.1" y="25.6">Co.,Ltd.</text>
</g>
<g font-size="4.2">
<text x="20.7" y="56.1">6.物料清单（Material List）</text>
<text x="20.7" y="134.5">7.电气特性（Electrical Characreristics）</text>
<text x="20.7" y="192.8">8.样品检验表（Test Records）</text>
</g>
<g font-size="3.7">
<text x="26" y="142.9">序号</text>
<text x="50.8" y="142.9">测试项目</text>
<text x="88.9" y="142.9">测试脚位</text>
<text x="127" y="142.9">规格要求</text>
<text x="165.1" y="142.9">测试条件</text>
<text x="24" y="147.4">Ref.No</text>
<text x="49.8" y="147.4">Test Item</text>
<text x="88.8" y="147.4">Test Pin</text>
<text x="122.2" y="147.4">Spec. Request</text>
<text x="159.4" y="147.4">Test Condition</text>
<text x="27.8" y="154.7">①</text>
<text x="50.8" y="154.7">电感（L)</text>
<text x="89.8" y="154.7">L(1--2)</text>
<text x="125.1" y="154.7">280uH±10%</text>
<text x="157.5" y="158.7">TH2817B 10KHZ 1V</text>
<text x="27.8" y="162.8">②</text>
<text x="49.9" y="162.8">漏感（LK)</text>
<text x="88.8" y="162.8">LK(1--2)</text>
<text x="126.9" y="162.8">20uH MAX</text>
<text x="92.6" y="170.2">P--S</text>
<text x="121.3" y="170.2">AC3.0KV/3mA/3S</text>
<text x="27.8" y="177">③</text>
<text x="46.1" y="177">耐压（HI-POT)</text>
<text x="89.8" y="177">P--CORE</text>
<text x="121.3" y="177">AC2.0KV/3mA/3S</text>
<text x="166" y="177">CC2671A</text>
<text x="89.8" y="183.8">S--CORE</text>
<text x="121.3" y="183.8">AC2.0KV/3mA/3S</text>
<text x="20.7" y="201.3">MEAS</text>
<text x="171.7" y="200.5">HI-POT</text>
<text x="20.7" y="207.8">SPEC</text>
<text x="173.5" y="207">PASS</text>
</g>
<g font-size="3.1">
<text x="28.1" y="32.1">客户名称</text>
<text x="28.1" y="36">CUSTOMER</text>
<text x="65.4" y="34">RANG DONG</text>
<text x="99.5" y="32.1">客户料号</text>
<text x="100.3" y="36">PART NO</text>
<text x="125.7" y="34">T6244130-OGI5K-V1</text>
<text x="163.8" y="36">REV:A</text>
<text x="164.6" y="32.1">版次</text>
<text x="174.9" y="34">页码：5/5</text>
<text x="26.5" y="46.8">ITEM SPECS</text>
<text x="28.1" y="42.9">品名规格</text>
<text x="51.9" y="44.8">High-frequency transformer</text>
<text x="98.7" y="46.8">MD SKU NO</text>
<text x="99.5" y="42.9">美登料号</text>
<text x="131.2" y="44.8">PM62-280uH</text>
<text x="47.1" y="64.6">物料名称</text>
<text x="75.7" y="64.6">规格描述</text>
<text x="107.4" y="64.6">等级</text>
<text x="140.8" y="64.6">厂商</text>
<text x="172.5" y="64.6">UL编号</text>
<text x="26.5" y="66.6">序号</text>
<text x="50.3" y="68.5">Name</text>
<text x="78.9" y="68.5">Spec</text>
<text x="106.6" y="68.5">Class</text>
<text x="137.6" y="68.5">Supplier</text>
<text x="171.7" y="68.5">UL FILE</text>
<text x="28.9" y="74.8">1</text>
<text x="42.3" y="74.8">骨架（BOBBIN）</text>
<text x="81.3" y="74.8">/</text>
<text x="109.9" y="74.8">/</text>
<text x="143.2" y="74.8">/</text>
<text x="176.5" y="74.8">/</text>
<text x="28.9" y="80.5">2</text>
<text x="43.9" y="80.5">磁芯（CORE）</text>
<text x="78.9" y="80.5">RM62</text>
<text x="107.4" y="80.5">PC95</text>
<text x="137.6" y="80.5">ZHONG DE</text>
<text x="176.5" y="80.5">/</text>
<text x="28.9" y="86.2">3</text>
<text x="50.3" y="87">线材</text>
<text x="78.1" y="86.2">QA155</text>
<text x="106.7" y="86.2">155℃</text>
<text x="140.8" y="86.2">YIDA</text>
<text x="171.7" y="86.2">E344055</text>
<text x="28.9" y="91.8">4</text>
<text x="47.1" y="90.9">（WIRE）</text>
<text x="81.3" y="91.8">/</text>
<text x="109.9" y="91.8">/</text>
<text x="143.2" y="91.8">/</text>
<text x="176.5" y="91.8">/</text>
<text x="28.9" y="97.5">5</text>
<text x="47.1" y="97.5">热敏电阻</text>
<text x="81.2" y="97.5">/</text>
<text x="109.9" y="97.5">/</text>
<text x="143.2" y="97.5">/</text>
<text x="176.5" y="97.5">/</text>
<text x="28.9" y="103.2">6</text>
<text x="43.9" y="103.2">胶带（TAPE）</text>
<text x="79.7" y="103.2">PF*</text>
<text x="106.7" y="103.2">180℃</text>
<text x="139.2" y="103.2">ya hua</text>
<text x="171.7" y="103.2">E165111</text>
<text x="28.9" y="108.8">7</text>
<text x="43.9" y="108.8">套管（TUBE）</text>
<text x="76.5" y="108.8">CJ-TT-L</text>
<text x="106.7" y="108.8">200℃</text>
<text x="136.8" y="108.8">chang jie</text>
<text x="171.7" y="108.8">E338209</text>
<text x="28.9" y="114.5">8</text>
<text x="42.3" y="114.5">锡条（SOLDER）</text>
<text x="75.7" y="114.5">无铅锡条</text>
<text x="109.9" y="114.5">/</text>
<text x="134.4" y="114.5">yong jia run</text>
<text x="176.5" y="114.5">/</text>
<text x="28.1" y="125.9">10</text>
<text x="28.9" y="120.2">9</text>
<text x="40.8" y="120.2">绝缘漆（VARNISH)</text>
<text x="74.1" y="125.9">FK661 无卤</text>
<text x="78.9" y="120.2">E962</text>
<text x="109.8" y="120.2">/</text>
<text x="109.9" y="125.9">/</text>
<text x="132.8" y="125.9">hui zhou qi fu</text>
<text x="136" y="120.2">chang xian</text>
<text x="171.7" y="120.2">E335405</text>
<text x="176.5" y="125.9">/</text>
<text x="33.6" y="201">A</text>
<text x="43.1" y="201">B</text>
<text x="52.7" y="201">C</text>
<text x="62.2" y="201">D</text>
<text x="71.7" y="201">E</text>
<text x="81.2" y="201">F</text>
<text x="90.8" y="201">G</text>
<text x="100.3" y="201">H</text>
<text x="109.8" y="201">I</text>
<text x="128.9" y="201">L(1--2)</text>
<text x="146.3" y="201">漏感（LK)</text>
<text x="126.5" y="207.6">280uH±10%</text>
<text x="147.1" y="207.6">LK(1--2)</text>
<text x="24.1" y="219.5">1</text>
<text x="30.5" y="219.5">65.25</text>
<text x="40.8" y="219.5">6.15</text>
<text x="49.5" y="219.5">66.58</text>
<text x="59.1" y="219.5">10.49</text>
<text x="68.6" y="219.5">14.05</text>
<text x="78.1" y="219.5">44.53</text>
<text x="88.4" y="219.5">5.21</text>
<text x="97.2" y="219.5">16.58</text>
<text x="129.7" y="219.5">290.54</text>
<text x="149.5" y="219.5">12.58</text>
<text x="24.1" y="226">2</text>
<text x="30.5" y="226">65.14</text>
<text x="40.8" y="226">6.13</text>
<text x="49.5" y="226">66.47</text>
<text x="59.1" y="226">10.43</text>
<text x="68.6" y="226">14.12</text>
<text x="78.1" y="226">44.12</text>
<text x="88.4" y="226">5.05</text>
<text x="97.2" y="226">16.49</text>
<text x="129.7" y="226">284.65</text>
<text x="149.5" y="226">13.54</text>
<text x="24.1" y="232.6">3</text>
<text x="30.5" y="232.6">65.49</text>
<text x="40.8" y="232.6">6.27</text>
<text x="49.5" y="232.6">66.39</text>
<text x="59.1" y="232.6">10.83</text>
<text x="68.6" y="232.6">14.08</text>
<text x="78.1" y="232.6">44.18</text>
<text x="88.4" y="232.6">5.34</text>
<text x="97.2" y="232.6">16.71</text>
<text x="129.7" y="232.6">289.34</text>
<text x="149.5" y="232.6">12.86</text>
<text x="24.1" y="239.1">4</text>
<text x="24.1" y="245.6">5</text>
<text x="22.5" y="252.1">MAX</text>
<text x="30.5" y="252.1">65.49</text>
<text x="40.8" y="252.1">6.27</text>
<text x="49.5" y="252.1">66.58</text>
<text x="59.1" y="252.1">10.83</text>
<text x="68.6" y="252.1">14.12</text>
<text x="78.1" y="252.1">44.53</text>
<text x="88.4" y="252.1">5.34</text>
<text x="97.2" y="252.1">16.71</text>
<text x="129.7" y="252.1">290.54</text>
<text x="149.5" y="252.1">13.54</text>
<text x="22.5" y="258.6">MIN</text>
<text x="30.5" y="258.6">65.14</text>
<text x="40.8" y="258.6">6.13</text>
<text x="49.5" y="258.6">66.39</text>
<text x="59.1" y="258.6">10.43</text>
<text x="68.6" y="258.6">14.05</text>
<text x="78.1" y="258.6">44.12</text>
<text x="88.4" y="258.6">5.05</text>
<text x="97.2" y="258.6">16.49</text>
<text x="129.7" y="258.6">284.65</text>
<text x="149.5" y="258.6">12.58</text>
<text x="24.1" y="265.2">X</text>
<text x="30.5" y="265.2">65.29</text>
<text x="40.8" y="265.2">6.18</text>
<text x="49.5" y="265.2">66.48</text>
<text x="59.1" y="265.2">10.58</text>
<text x="68.6" y="265.2">14.08</text>
<text x="78.1" y="265.2">44.28</text>
<text x="88.4" y="265.2">5.20</text>
<text x="97.2" y="265.2">16.59</text>
<text x="129.7" y="265.2">288.18</text>
<text x="149.5" y="265.2">12.99</text>
<text x="26.5" y="286.6">（MADE BY)</text>
<text x="31.2" y="282.7">制作</text>
<text x="59.8" y="284.6">黄龙</text>
<text x="81.2" y="286.6">（CHECKEI BY)</text>
<text x="88.4" y="282.7">审核</text>
<text x="117" y="284.6">杨石</text>
<text x="137.6" y="286.6">（APPROVED BY)</text>
<text x="145.5" y="282.7">核准</text>
<text x="172.5" y="284.6">吴海林</text>
</g>
<g font-size="2.9">
<text x="164.2" y="44.8">RH:70％</text>
<text x="177.3" y="44.8">TEMP:25℃</text>
<text x="41.1" y="125.7">环氧树脂（EPOXY）</text>
</g>
<g font-size="2.1">
<text x="30.1" y="207.1">67.0 MAX</text>
<text x="39.6" y="207.1">62.0 MAX</text>
<text x="49.1" y="207.1">68.0 MAX</text>
<text x="87.2" y="207.1">5.0±1.0</text>
</g>
<g font-size="1.8">
<text x="58.8" y="207">10.0±2.0</text>
<text x="68.4" y="207">14.0±0.5</text>
<text x="77.9" y="207">44.0±1.0</text>
<text x="96.9" y="207">16.0±1.0</text>
</g>
</svg>
